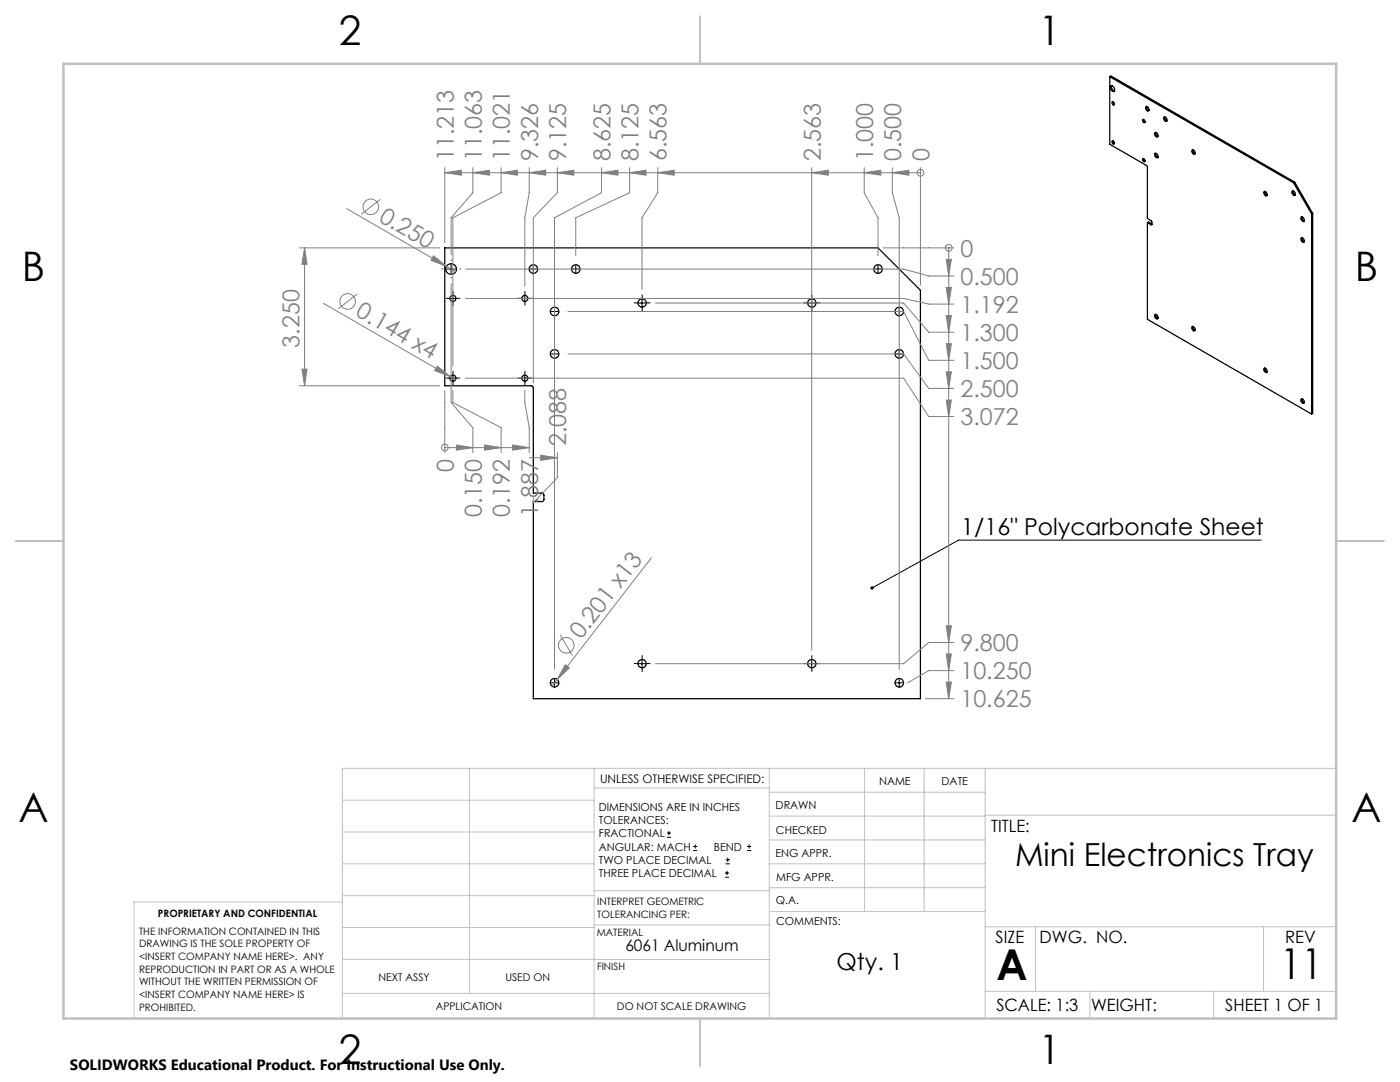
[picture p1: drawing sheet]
<svg xmlns="http://www.w3.org/2000/svg" width="279mm" height="216mm" viewBox="0 0 279 216" stroke-linecap="round" stroke-linejoin="round" font-family="sans-serif">
<g fill="none" stroke="#000" stroke-width=".25">
<path d="M221.5 15.3v13.5l7.4 4.3 .1 .2v10.3l.8 .5 .1 .6M221.5 15.3l36.7 21.2M221.5 15.3l.2-.1 36.7 21.1M221.7 17.1a.7 .7 0 0 1 .6 .4 .7 .7 0 0 1 0 .7 .79 .79 0 0 1-.6-1.1zM221.8 17.1a.88 .88 0 0 0 .6 1M221.9 28.2a.31 .31 0 0 1 .5 .1 .31 .31 0 0 1-.2 .5zM221.9 20.4a.31 .31 0 0 1 .5 .1 .31 .31 0 0 1-.2 .5zM222.1 20.3l.3 .5M222.1 28.1l.3 .5M228.1 23.8a.37 .37 0 0 1 .3 .3 .37 .37 0 0 1 0 .4l-.3-.2zM228.1 31.6a.37 .37 0 0 1 .3 .3 .37 .37 0 0 1 0 .4l-.3-.2zM228.2 23.8l.3 .5"/>
<path d="M228.2 31.6l.3 .5M228.5 32.1h.1M228.6 21.3a.51 .51 0 0 1 .6 .2 .51 .51 0 0 1 0 .7 .64 .64 0 0 1-.6-.9zM228.8 21.2l.2 .6 .3 .2M230.4 26.5a.51 .51 0 0 1 .6 .2 .51 .51 0 0 1 0 .6 .64 .64 0 0 1-.6-.8zM230.5 30.6a.59 .59 0 0 1 .5 .9 .63 .63 0 0 1-.5-.9zM230.6 26.4l.1 .4 .4 .4M230.6 30.6l.1 .4 .4 .4M232.3 23.4a.5 .5 0 0 1 .5 .2 .5 .5 0 0 1-.1 .6 .63 .63 0 0 1-.4-.8zM232.4 23.3l.1 .4 .4 .4M237.9 29.9a.5 .5 0 0 1 .5 .3 .5 .5 0 0 1-.1 .6 .63 .63 0 0 1-.4-.9zM238.1 29.9l.1 .5 .3 .3"/>
<path d="M252.2 38.3a.46 .46 0 0 1 .6 .2 .46 .46 0 0 1-.1 .6l-.4-.3zM252.4 38.2l.2 .5 .3 .2M257.9 38.1a.56 .56 0 0 1 .5 .3 .56 .56 0 0 1 0 .6 .64 .64 0 0 1-.5-.9zM258.1 38.1l.1 .5 .3 .3M258.2 36.5l3.6 6.2M258.4 36.3l-.2 .2M258.4 36.3l3.6 6.3M88.8 49.5h86.4l8.5 8.4v81.5h-77.3v-39.3h1.8l.3-.4-.1-1.2-2-.1v-21.1l-.3-.3h-17.3zM229 44.4v19.3l32.8 18.9M229 44.4l.7 .4M229 44.4l.2-.1 .7 .4M229.9 44.7l-.1 .2-.1-.1"/>
<path d="M229.9 44.7l-.2 .1M259.7 43.3a.59 .59 0 0 1 .5 .9 .68 .68 0 0 1-.5-.9zM259.7 47.4a.57 .57 0 0 1 .5 .9 .63 .63 0 0 1-.5-.9zM259.9 43.3l.1 .5 .3 .3M259.9 47.4l.1 .5 .3 .3M261.8 42.7v39.9M262 42.6l-.2 .1M262 42.6v39.9l-.2 .1M230.4 62.8a.5 .5 0 0 1 .7 .2 .5 .5 0 0 1-.1 .6 .64 .64 0 0 1-.6-.8zM230.6 62.7l.1 .4 .4 .4M237.9 65.2a.5 .5 0 0 1 .5 .3 .5 .5 0 0 1-.1 .5 .61 .61 0 0 1-.4-.8zM238.1 65.2l.1 .5 .3 .2"/>
<path d="M252.3 73.4a.57 .57 0 0 1 .5 .9 .6 .6 0 0 1-.5-.9zM252.4 73.4l.2 .5 .3 .3M259.7 79.6a.57 .57 0 0 1 .5 .9 .63 .63 0 0 1-.5-.9zM259.9 79.6l.1 .5 .3 .3"/>
<circle cx="90" cy="53.7" r="1.06"/>
<circle cx="90.4" cy="59.5" r=".6"/>
<circle cx="104.8" cy="59.5" r=".6"/>
<circle cx="106.4" cy="53.7" r=".85"/>
<circle cx="114.9" cy="53.7" r=".85"/>
<circle cx="175.2" cy="53.7" r=".85"/>
<circle cx="90.4" cy="75.5" r=".6"/>
<circle cx="104.8" cy="75.5" r=".6"/>
<circle cx="110.7" cy="62.2" r=".85"/>
<circle cx="110.7" cy="70.6" r=".85"/>
<circle cx="128.1" cy="60.5" r=".83"/>
<circle cx="162" cy="60.5" r=".83"/>
<circle cx="179.5" cy="62.2" r=".85"/>
<circle cx="179.5" cy="70.6" r=".85"/>
<circle cx="110.7" cy="136.2" r=".85"/>
<circle cx="128.1" cy="132.4" r=".83"/>
<circle cx="162" cy="132.4" r=".83"/>
<circle cx="179.5" cy="136.2" r=".85"/>
</g>
<g fill="none" stroke="#808080" stroke-width=".2">
<path d="M75.9 39.8l-3.8 3M88.8 34.5l3.3-.5v1zM88.8 34.5h94.9M88.8 33.4v15M94.4 34.5l3.3-.5v1zM94.4 33.4v5.1l-4.4 5v7.3M100 34.5l3.3-.5v1zM100 33.4v5.1l-9.6 5v29.5M105.6 34.5l3.3-.5v1zM105.6 33.4v5.1l-.9 5v13.6M111.2 34.5l3.3-.5v1zM111.2 33.4v5.1l-4.8 5v32.9"/>
<path d="M120.1 34.5l3.2-.5v1zM120.1 33.4v5.1l-9.4 5v90.1M125.7 34.5l3.2-.5v1zM125.7 33.4v5.1l-10.8 5v7.5M131.3 34.5l3.2-.5v1zM131.3 33.4v5.1l-3.2 5v14.3M162 34.5l3.3-.5v1zM162 33.4v96.4M172.5 34.5l3.3-.5v1zM172.5 33.4v5.1l2.7 5v7.5M178.1 34.5l3.3-.5v1zM178.1 33.4v5.1l1.4 5v90.1"/>
<path d="M183.7 34.5h.1M183.7 33.4v23.5M59.8 49.5h28M60.8 49.5v27.5M60.8 49.5l.5 3.2h-1zM69.2 41.6l21.7 12.6M71.3 58.7l-3.8 2.9M86.5 51l2.6 2.2-3.1-1.3zM90 56.6v23.7l4.4 5v5M92.9 59.5h87.4l5 1.2h5.1M92.9 53.7h87.4l5 1.4h5.1M176.2 49.5h14.2"/>
<path d="M188.8 51.8h1.1l-.6 3.3zM188.8 57.4h1.1l-.6 3.3zM189.3 49.5h.1M189.3 49.5v89.9M59.8 77h28M60.3 73.7h1l-.5 3.3zM64.6 60.5l25.3 14.6M87.3 73.1l2.6 2-3.2-1.2zM88.8 78v12.3M89.9 75.1l1 .7M90.4 77.9v2.4l9.6 5v5M92.9 75.5h87.4l5 7.6h5.1"/>
<path d="M104.7 77.9v2.4l.9 5v5M113.3 62.2h67l5 9.7h5.1M113.3 70.6h67l5 6.9h5.1M130.8 60.5h49.5l5 5.8h5.1M188.8 68.6h1.1l-.6 3.3zM188.8 74.2h1.1l-.6 3.3zM188.8 79.8h1.1l-.6 3.3zM188.8 63h1.1l-.6 3.3zM88.8 89.3h.1M88.8 89.3h16.8M91.1 88.8l3.3 .5-3.3 .5zM96.7 88.8l3.3 .5-3.3 .5z"/>
<path d="M102.3 88.8l3.3 .5-3.3 .5zM105.6 91.3h5.6M107.9 90.8l3.3 .5-3.3 .6zM111.2 90.3v5l-4.8 5v-.9M130 111.3l-18.8 24.3M111.2 135.6l-1 1.3M111.8 126.7l2.4 4.1M112.8 132.6l.8 .7-2.4 2.3zM184.7 139.4h5.7M188.8 130.5h1.1l-.6 3.3zM188.8 136.1h1.1l-.6 3.3zM188.8 124.9h1.1l-.6 3.3z"/>
<path d="M190.4 133.8h-5.1l-4.1 2.4M190.4 128.2h-5.1l-5 4.2h-49.5"/>
<circle cx="183.7" cy="34.5" r=".69"/>
<circle cx="74" cy="41.3" r="1.55"/>
<circle cx="189.3" cy="49.4" r=".67"/>
<circle cx="69.4" cy="60.1" r="1.56"/>
<circle cx="88.8" cy="89.3" r=".68"/>
<circle cx="113" cy="128.8" r="1.56"/>
</g>
<g fill="none" stroke="#000" stroke-width=".2">
<path d="M89.2 53.7h1.7M89.6 59.5h1.6M90 52.8v1.7M90.4 58.7v1.7M103.9 59.5h1.7M104.7 58.7v1.7M105.6 53.7h1.7M106.4 52.8v1.7M114.1 53.7h1.6M114.9 52.8v1.7M128.1 59.6v1.7M162 59.6v1.7"/>
<path d="M174.4 53.7h1.7M175.2 52.8v1.7M89.6 75.5h1.6M90.4 74.6v1.7M103.9 75.5h1.7M104.7 74.6v1.7M109.9 62.2h1.6M109.9 70.6h1.6M110.7 61.3v1.7M110.7 69.8v1.6M127.3 60.5h1.7M161.2 60.5h1.6"/>
<path d="M178.6 62.2h1.7M178.6 70.6h1.7M179.5 61.3v1.7M179.5 69.8v1.6M251.7 107.8h-60.4l-17.3 9.5M109.9 136.2h1.6M110.7 135.4v1.7M127.3 132.4h1.7M128.1 131.6v1.6M161.2 132.4h1.6M162 131.6v1.6M178.6 136.2h1.7"/>
<path d="M179.5 135.4v1.7M133.1 167.1h.8M133.1 166.2h.8M133.5 165.8v.9M138.3 169.7h.8M138.3 168.9h.8M138.7 168.5v.8M144.7 175h.8M144.7 174.2h.8M144.8 172.4h.9M144.8 171.6h.9M145.1 173.8v.8"/>
<path d="M145.2 171.1v.9M149.1 169.7h.8M149.1 168.9h.8M149.5 168.5v.8"/>
</g>
<g fill="none" stroke="#000" stroke-width=".2" stroke-dasharray="15.2 1.3 1.3 1.3" stroke-linecap="butt">
<path d="M88.4 53.7h-.2M89.6 59.5h-.6M90.1 52v-.2M90.1 55.3v.3M90.4 58.7v-.6M91.2 59.5h.7M91.7 53.7h.3M103.9 59.5h-.6M104.8 58.7v-.6M105.6 59.5h.6M113.3 53.7h-.1M128.2 59.6v-.8"/>
<path d="M162 59.6v-.8M89.6 75.4h-.6M90.4 74.6v-.6M90.4 76.3v.6M90.4 60.4v.6M91.2 75.4h.7M103.9 75.4h-.6M104.8 60.4v.6M104.8 74.6v-.6M104.8 76.3v.6M105.6 75.4h.6M110.7 60.5v-.1"/>
<path d="M127.3 60.4h-.8M128.2 61.3v.8M129 60.4h.8M161.2 60.4h-.8M162 61.3v.8M162.9 60.4h.8M179.5 60.5v-.1M127.3 132.4h-.8M128.2 131.6v-.9M128.2 133.2v.9M129 132.4h.8M161.2 132.4h-.8"/>
<path d="M162 131.6v-.9M162 133.2v.9M162.9 132.4h.8"/>
</g>
<g fill="none" stroke="#c0c0c0" stroke-width=".2">
<path d="M68.3 159.7h50.3M93.7 153.3v44.9M118.6 153.3v49.9M118.6 157.2h34.9M153.5 153.3v49.9M153.5 158.1h43.1M172.5 153.3v28.6M184.4 153.3v28.6M196.6 153.3v49.9M266.7 153.3h-198.4v49.9M68.3 178.7h50.3M68.3 172.4h50.3"/>
<path d="M68.3 166h50.3M68.3 180h-41.6v23.2M118.6 177.7h35M153.5 167.6h43.1M153.5 162.8h43.1M153.5 172.4h43.1M153.5 177.1h43.1M196.6 162.7h70.1M68.3 198.2h85.2M68.3 191.4l85.2 .1M68.3 185.1h50.3M118.6 184.6h35"/>
<path d="M153.6 181.9h43M196.6 197.8h70.1M196.6 184.9h70.1M206.7 184.9v12.9M217.5 197.8v5.4M242.2 197.8v5.4M252.2 184.9v12.9"/>
</g>
<path d="M139.7 3.2v9.5M3.1 107.9h9.6M266.7 107.9h9.5M139.7 203.2v9.6" fill="none" stroke="#c0c0c0" stroke-width=".25"/>
<path d="M12.7 12.7h254v190.5h-254z" fill="none" stroke="#c0c0c0" stroke-width=".5"/>
<path d="M173.8 117.1a.34 .34 0 0 1 .5 0 .34 .34 0 0 1-.1 .5 .34 .34 0 0 1-.5-.1l.3-.2-.3 .2z" fill="#000"/>
<g fill="#808080">
<path d="M87.3 73.1l2.6 2-3.2-1.2z"/>
<path d="M86.5 51l2.6 2.2-3.1-1.3z"/>
<path d="M112.8 132.6l.8 .7-2.4 2.3z"/>
<path d="M60.8 49.5l.5 3.2h-1zM60.3 73.7h1l-.5 3.3z"/>
<path d="M188.8 51.8h1.1l-.6 3.3zM188.8 57.4h1.1l-.6 3.3zM188.8 68.6h1.1l-.6 3.3zM188.8 74.2h1.1l-.6 3.3zM188.8 79.8h1.1l-.6 3.3zM188.8 130.5h1.1l-.6 3.3zM188.8 136.1h1.1l-.6 3.3zM188.8 63h1.1l-.6 3.3zM188.8 124.9h1.1l-.6 3.3z"/>
<path d="M178.1 34.5l3.3-.5v1zM172.5 34.5l3.3-.5v1zM125.7 34.5l3.2-.5v1zM120.1 34.5l3.2-.5v1zM105.6 34.5l3.3-.5v1zM100 34.5l3.3-.5v1zM94.4 34.5l3.3-.5v1zM88.8 34.5l3.3-.5v1zM111.2 34.5l3.3-.5v1zM96.7 88.8l3.3 .5-3.3 .5zM91.1 88.8l3.3 .5-3.3 .5zM102.3 88.8l3.3 .5-3.3 .5zM107.9 90.8l3.3 .5-3.3 .6zM162 34.5l3.3-.5v1zM131.3 34.5l3.2-.5v1z"/>
</g>
<g font-size="8.5">
<text x="198.9" y="195.5">A</text>
<text x="255.5" y="195.4">11</text>
</g>
<g font-size="8.1">
<text x="67.6" y="8.9">2</text>
<text x="207.3" y="8.9">1</text>
<text x="4.4" y="56.2">B</text>
<text x="270.4" y="56.2">B</text>
<text x="3.7" y="164.1">A</text>
<text x="269.7" y="164.1">A</text>
<text x="67.6" y="212.4">2</text>
<text x="207.3" y="212.4">1</text>
</g>
<text font-size="6.3" x="202.6" y="172.9">Mini Electronics Tray</text>
<g font-size="4.7" fill="#808080">
<text x="90.5" y="32.1" transform="rotate(-90 90.5 32.1)">11.213</text>
<text x="96.2" y="32.1" transform="rotate(-90 96.2 32.1)">11.063</text>
<text x="101.8" y="32.1" transform="rotate(-90 101.8 32.1)">11.021</text>
<text x="107.4" y="32.1" transform="rotate(-90 107.4 32.1)">9.326</text>
<text x="113" y="32.1" transform="rotate(-90 113 32.1)">9.125</text>
<text x="121.8" y="32.1" transform="rotate(-90 121.8 32.1)">8.625</text>
<text x="127.4" y="32.1" transform="rotate(-90 127.4 32.1)">8.125</text>
<text x="133" y="32.1" transform="rotate(-90 133 32.1)">6.563</text>
<text x="163.8" y="32.1" transform="rotate(-90 163.8 32.1)">2.563</text>
<text x="174.3" y="32.1" transform="rotate(-90 174.3 32.1)">1.000</text>
<text x="179.9" y="32.1" transform="rotate(-90 179.9 32.1)">0.500</text>
<text x="185.5" y="32.1" transform="rotate(-90 185.5 32.1)">0</text>
<text x="75.4" y="44" transform="rotate(30 75.4 44)">0.250</text>
<text x="191.7" y="51.2">0</text>
<text x="191.7" y="56.8">0.500</text>
<text x="70.8" y="62.9" transform="rotate(30 70.8 62.9)">0.144 x4</text>
<text x="191.7" y="62.4">1.192</text>
<text x="59.8" y="69.4" transform="rotate(-90 59.8 69.4)">3.250</text>
<text x="191.7" y="68">1.300</text>
<text x="191.7" y="73.6">1.500</text>
<text x="191.7" y="79.3">2.500</text>
<text x="113" y="89" transform="rotate(-90 113 89)">2.088</text>
<text x="191.7" y="84.9">3.072</text>
<text x="90.6" y="94.2" transform="rotate(-90 90.6 94.2)">0</text>
<text x="96.2" y="103.2" transform="rotate(-90 96.2 103.2)">0.150</text>
<text x="101.8" y="103.2" transform="rotate(-90 101.8 103.2)">0.192</text>
<text x="107.4" y="103.2" transform="rotate(-90 107.4 103.2)">1.887</text>
<text x="116" y="127.8" transform="rotate(-52 116 127.8)">0.201 x13</text>
<text x="191.7" y="129.9">9.800</text>
<text x="191.7" y="135.6">10.250</text>
<text x="191.7" y="141.2">10.625</text>
</g>
<g font-size="4.7">
<text x="191.8" y="106.7">1/16&quot; Polycarbonate Sheet</text>
<text x="166.9" y="193.5">Qty. 1</text>
</g>
<g font-size="3.4">
<text x="197.8" y="166">TITLE:</text>
<text x="198.7" y="188.1">SIZE</text>
<text x="207.5" y="188.1">DWG. NO.</text>
<text x="256.5" y="188.2">REV</text>
<text x="198.8" y="201.7">SCALE: 1:3</text>
<text x="217.7" y="201.8">WEIGHT:</text>
<text x="244.5" y="201.7">SHEET 1 OF 1</text>
</g>
<text font-size="3.2" x="124.8" y="189.8">6061 Aluminum</text>
<text font-size="3" x="14" y="213.5">SOLIDWORKS Educational Product. For Instructional Use Only.</text>
<text font-size="2.4" x="119.8" y="156.2">UNLESS OTHERWISE SPECIFIED:</text>
<g font-size="2.2">
<text x="119.5" y="161.8">DIMENSIONS ARE IN INCHES</text>
<text x="154.8" y="161.4">DRAWN</text>
<text x="175.4" y="156.6">NAME</text>
<text x="187.9" y="156.7">DATE</text>
<text x="119.5" y="164.4">TOLERANCES:</text>
<text x="119.5" y="167.1">FRACTIONAL</text>
<text x="154.9" y="166.3">CHECKED</text>
<text x="119.5" y="169.7">ANGULAR: MACH</text>
<text x="119.5" y="172.4">TWO PLACE DECIMAL</text>
<text x="142.5" y="169.7">BEND</text>
<text x="154.8" y="171">ENG APPR.</text>
<text x="119.5" y="175">THREE PLACE DECIMAL</text>
<text x="154.9" y="175.7">MFG APPR.</text>
<text x="154.9" y="180.4">Q.A.</text>
<text x="154.9" y="184.6">COMMENTS:</text>
</g>
<g font-size="2.1">
<text x="75.5" y="195.7">NEXT ASSY</text>
<text x="100.9" y="195.7">USED ON</text>
<text x="86.9" y="201.5">APPLICATION</text>
<text x="123.1" y="201.6">DO NOT SCALE DRAWING</text>
</g>
<g font-size="2">
<text x="31.5" y="182.9">PROPRIETARY AND CONFIDENTIAL</text>
<text x="119.2" y="180.6">INTERPRET GEOMETRIC</text>
<text x="119.2" y="183.1">TOLERANCING PER:</text>
<text x="27.8" y="186.5">THE INFORMATION CONTAINED IN THIS</text>
<text x="27.8" y="189">DRAWING IS THE SOLE PROPERTY OF</text>
<text x="27.8" y="191.6">&lt;INSERT COMPANY NAME HERE&gt;. ANY</text>
<text x="119.1" y="186.7">MATERIAL</text>
<text x="27.8" y="194.1">REPRODUCTION IN PART OR AS A WHOLE</text>
<text x="27.8" y="196.6">WITHOUT THE WRITTEN PERMISSION OF</text>
<text x="119.1" y="193.5">FINISH</text>
<text x="27.8" y="199.1">&lt;INSERT COMPANY NAME HERE&gt; IS</text>
<text x="27.8" y="201.7">PROHIBITED.</text>
</g>
</svg>
